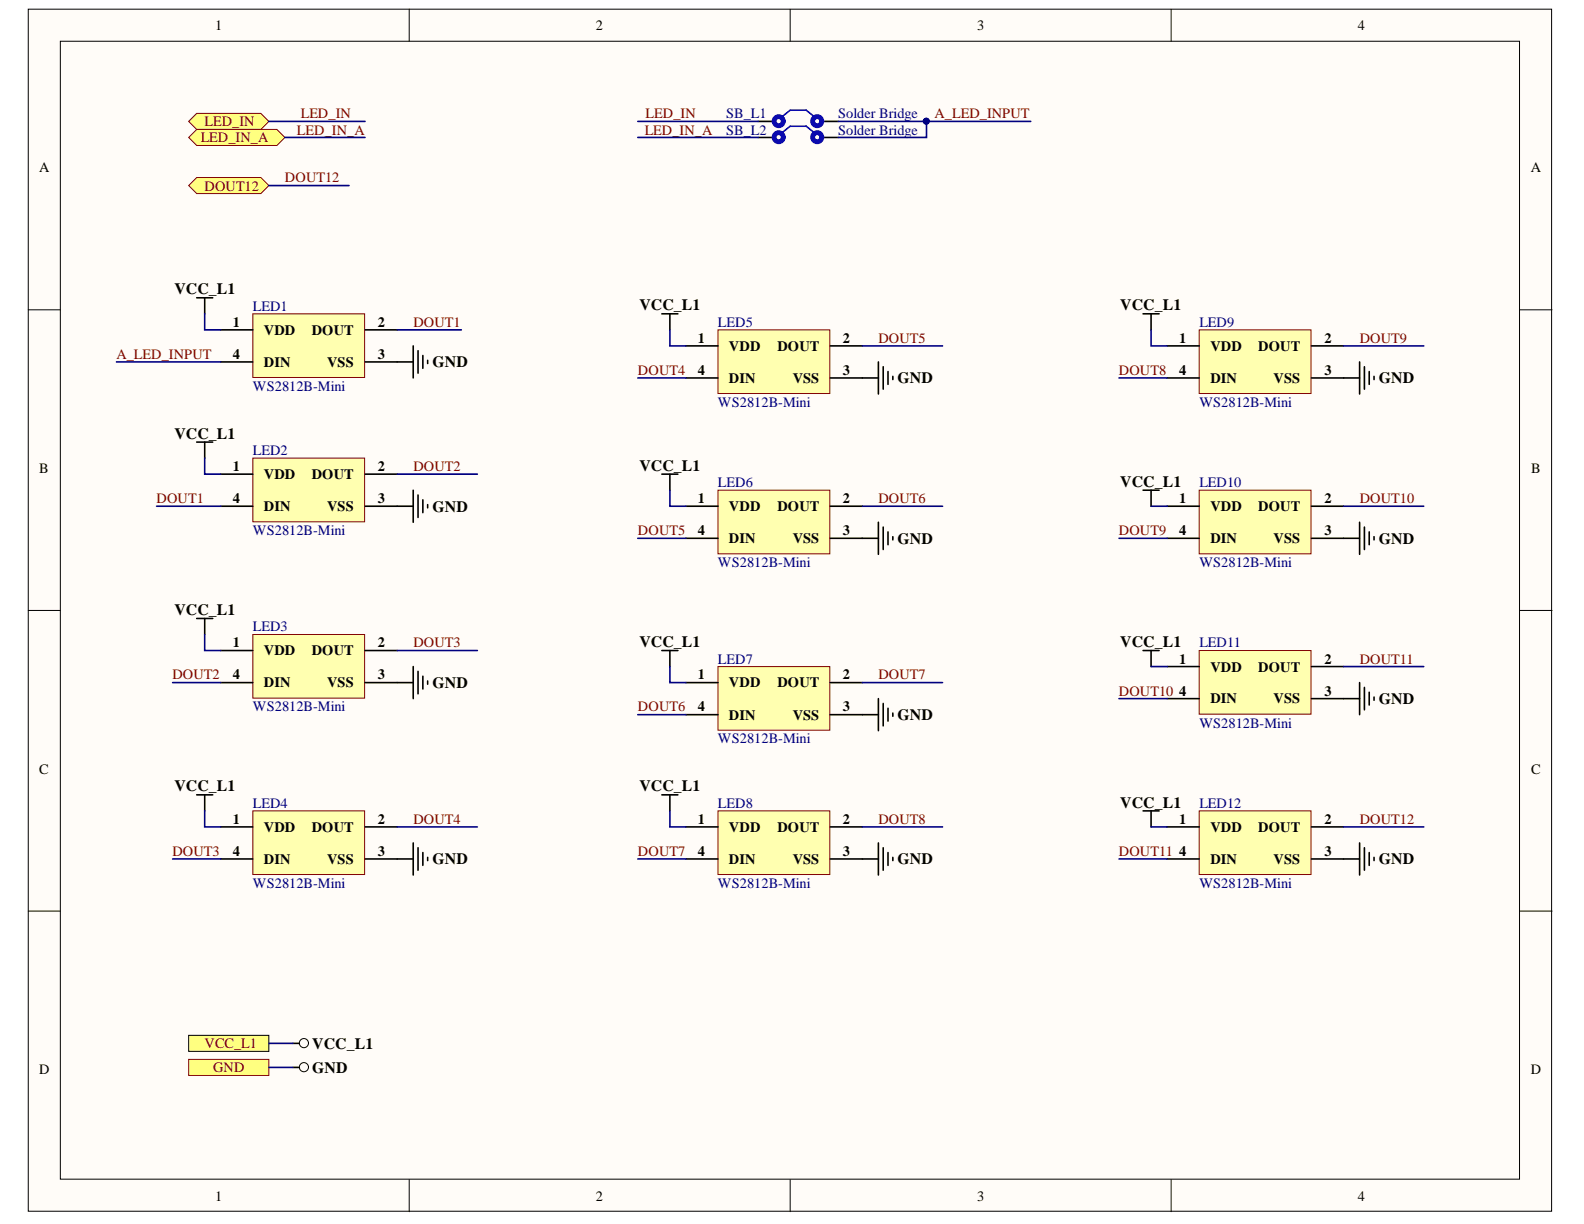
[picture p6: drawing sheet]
<svg xmlns="http://www.w3.org/2000/svg" width="279mm" height="216mm" viewBox="0 0 279 216" stroke-linecap="round" stroke-linejoin="round" font-family="sans-serif">
<g fill="#fffcf8" stroke="#000" stroke-width=".18">
<path d="M5 1.6h268.7v212h-268.7z"/>
<path d="M10.6 7.3h257.4v200.7h-257.4z"/>
</g>
<path d="M72.2 1.6v5.7M139.4 1.6v5.7M206.6 1.6v5.7M5 54.6h5.6M268.1 54.6h5.7M5 107.7h5.6M268.1 107.7h5.7M5 160.7h5.6M268.1 160.7h5.7M72.2 208.1v5.6M139.4 208.1v5.6M206.6 208.1v5.6" fill="none" stroke="#000" stroke-width=".18"/>
<path d="M126.6 143h19.8v11.3h-19.8z" fill="#ffffb0" stroke="#800000" stroke-width=".18"/>
<path d="M116.7 140.2h2.9M118.2 140.2v2.8M121 145.9h5.6M121 151.5h5.6M146.5 145.9h5.6M146.5 151.5h8.4M154.9 148.7v5.6M155.8 149.5v4M156.6 150.4v2.2M157.5 151.2v.6" fill="none" stroke="#000" stroke-width=".28"/>
<path d="M44.6 55.4h19.7v11.2h-19.7z" fill="#ffffb0" stroke="#800000" stroke-width=".18"/>
<path d="M34.7 52.5h2.8M36.1 52.5v2.9M38.9 58.2h5.7M64.4 58.2h5.7M38.9 63.8h5.7M64.4 63.8h8.5M72.9 61v5.7M73.7 61.9v3.9M74.6 62.7v2.3M75.4 63.6v.5" fill="none" stroke="#000" stroke-width=".28"/>
<path d="M44.6 80.8h19.7v11.2h-19.7z" fill="#ffffb0" stroke="#800000" stroke-width=".18"/>
<path d="M34.7 78h2.8M36.1 78v2.8M38.9 83.6h5.7M38.9 89.3h5.7M64.4 83.6h5.7M64.4 89.3h8.5M72.9 86.5v5.6M73.7 87.3v4M74.6 88.2v2.2M75.4 89v.6" fill="none" stroke="#000" stroke-width=".28"/>
<path d="M44.6 111.9h19.7v11.2h-19.7z" fill="#ffffb0" stroke="#800000" stroke-width=".18"/>
<path d="M34.7 109.1h2.8M36.1 109.1v2.8M38.9 114.7h5.7M64.4 114.7h5.7M72.9 117.6v5.6M73.7 118.4v4M74.6 119.3v2.2M38.9 120.4h5.7M64.4 120.4h8.5M75.4 120.1v.6" fill="none" stroke="#000" stroke-width=".28"/>
<path d="M44.6 143h19.7v11.3h-19.7z" fill="#ffffb0" stroke="#800000" stroke-width=".18"/>
<path d="M34.7 140.2h2.8M36.1 140.2v2.8M38.9 145.9h5.7M38.9 151.5h5.7M64.4 145.9h5.7M64.4 151.5h8.5M72.9 148.7v5.6M73.7 149.5v4M74.6 150.4v2.2M75.4 151.2v.6" fill="none" stroke="#000" stroke-width=".28"/>
<path d="M126.6 58.2h19.8v11.2h-19.8z" fill="#ffffb0" stroke="#800000" stroke-width=".18"/>
<path d="M116.7 55.4h2.9M118.2 55.4v2.8M121 61h5.6M121 66.7h5.6M146.5 61h5.6M146.5 66.7h8.4M154.9 63.8v5.7M155.8 64.7v3.9M156.6 65.5v2.3M157.5 66.4v.6" fill="none" stroke="#000" stroke-width=".28"/>
<path d="M126.6 86.5h19.8v11.2h-19.8z" fill="#ffffb0" stroke="#800000" stroke-width=".18"/>
<path d="M116.7 83.6h2.9M118.2 83.6v2.9M121 89.3h5.6M121 94.9h5.6M146.5 89.3h5.6M146.5 94.9h8.4M154.9 92.1v5.7M155.8 93v3.9M156.6 93.8v2.3M157.5 94.7v.5" fill="none" stroke="#000" stroke-width=".28"/>
<path d="M126.6 117.6h19.8v11.2h-19.8z" fill="#ffffb0" stroke="#800000" stroke-width=".18"/>
<path d="M116.7 114.7h2.9M118.2 114.7v2.9M121 120.4h5.6M121 126.1h5.6M146.5 120.4h5.6M146.5 126.1h8.4M154.9 123.2v5.7M155.8 124.1v3.9M156.6 124.9v2.3M157.5 125.8v.5" fill="none" stroke="#000" stroke-width=".28"/>
<g fill="#ffff80" stroke="#800000" stroke-width=".18">
<path d="M33.3 32.7l1.4-1.4h11.3l1.4 1.4-1.4 1.4h-11.3z" fill-rule="evenodd"/>
<path d="M33.3 21.4l1.4-1.4h11.3l1.4 1.4-1.4 1.4h-11.3z" fill-rule="evenodd"/>
</g>
<path d="M211.5 58.2h19.7v11.2h-19.7z" fill="#ffffb0" stroke="#800000" stroke-width=".18"/>
<path d="M201.6 55.4h2.9M203 55.4v2.8M205.9 61h5.6M205.9 66.7h5.6M231.3 61h5.7M231.3 66.7h8.5M239.8 63.8v5.7M240.7 64.7v3.9M241.5 65.5v2.3M242.4 66.4v.6" fill="none" stroke="#000" stroke-width=".28"/>
<path d="M211.5 86.5h19.7v11.2h-19.7z" fill="#ffffb0" stroke="#800000" stroke-width=".18"/>
<path d="M201.6 86.5h2.9M203 86.5v2.8M205.9 89.3h5.6M205.9 94.9h5.6M231.3 89.3h5.7M231.3 94.9h8.5M239.8 92.1v5.7M240.7 93v3.9M241.5 93.8v2.3M242.4 94.7v.5" fill="none" stroke="#000" stroke-width=".28"/>
<path d="M211.5 114.7h19.7v11.3h-19.7z" fill="#ffffb0" stroke="#800000" stroke-width=".18"/>
<path d="M201.6 114.7h2.9M203 114.7v2.9M205.9 117.6h5.6M231.3 117.6h5.7M205.9 123.2h5.6M231.3 123.2h8.5M239.8 120.4v5.7M240.7 121.3v3.9M241.5 122.1v2.3M242.4 122.9v.6" fill="none" stroke="#000" stroke-width=".28"/>
<path d="M211.5 143h19.7v11.3h-19.7z" fill="#ffffb0" stroke="#800000" stroke-width=".18"/>
<path d="M201.6 143h2.9M203 143v2.9M205.9 145.9h5.6M205.9 151.5h5.6M231.3 145.9h5.7M231.3 151.5h8.5M239.8 148.7v5.6M240.7 149.5v4M241.5 150.4v2.2M242.4 151.2v.6" fill="none" stroke="#000" stroke-width=".28"/>
<path d="M33.3 182.6h14.1v2.9h-14.1z" fill-rule="evenodd" fill="#ffff80" stroke="#000" stroke-width=".18"/>
<circle cx="53.6" cy="184" r=".81" fill="none" stroke="#000" stroke-width=".18"/>
<path d="M51.7 184h1.1" fill="none" stroke="#000" stroke-width=".28"/>
<path d="M33.3 186.9h14.1v2.8h-14.1z" fill-rule="evenodd" fill="#ffff80" stroke="#800000" stroke-width=".18"/>
<circle cx="53.6" cy="188.2" r=".81" fill="none" stroke="#000" stroke-width=".18"/>
<path d="M51.7 188.3h1.1" fill="none" stroke="#000" stroke-width=".28"/>
<path d="M33.3 24.2l1.4-1.4h14.1l1.5 1.4-1.5 1.5h-14.1z" fill-rule="evenodd" fill="#ffff80" stroke="#800000" stroke-width=".18"/>
<path d="M133.7 21.4h2.8M133.7 24.2h2.8M145 21.4h2.9M145 24.2h2.9" fill="none" stroke="#000" stroke-width=".28"/>
<g fill="none" stroke="#00f" stroke-width=".85">
<circle cx="137.4" cy="24.2" r=".81"/>
<circle cx="137.4" cy="21.4" r=".81"/>
<circle cx="144.1" cy="24.2" r=".81"/>
<circle cx="144.1" cy="21.4" r=".81"/>
</g>
<path d="M138 20.6l1.4-1.2h2.8l1.4 1.2M138 23.4l1.4-1.1h2.8l1.4 1.1" fill="none" stroke="#00f" stroke-width=".28"/>
<g fill="none" stroke="#000080" stroke-width=".28">
<path d="M47.4 21.4h17M47.4 32.7h14.2M50.3 24.2h14.1M112.5 21.4h21.2M112.5 24.2h21.2M147.9 21.4h33.9M163.4 21.4v2.8h-15.5M36.1 55.4v2.8h2.8M70.1 58.2h11.3M118.2 58.2v2.8h2.8M203 58.2v2.8h2.9M20.5 63.8h18.4"/>
<path d="M112.5 66.7h8.5M152.1 61h14.2M197.4 66.7h8.5M237 61h14.1M27.6 89.3h11.3M36.1 80.8v2.8h2.8M70.1 83.6h14.1M112.5 94.9h8.5M118.2 86.5v2.8h2.8M152.1 89.3h14.2M197.4 94.9h8.5M203 89.3h2.9"/>
<path d="M237 89.3h14.1M36.1 111.9v2.8h2.8M70.1 114.7h14.1M118.2 117.6v2.8h2.8M203 117.6h2.9M237 117.6h14.1M30.4 120.4h8.5M112.5 126.1h8.5M152.1 120.4h14.2M197.4 123.2h8.5M30.4 151.5h8.5M36.1 143v2.9h2.8"/>
<path d="M70.1 145.9h14.1M112.5 151.5h8.5M118.2 143v2.9h2.8M152.1 145.9h14.2M197.4 151.5h8.5M203 145.9h2.9M237 145.9h14.1M47.4 184h4.3M47.4 188.3h4.3"/>
</g>
<circle cx="163.4" cy="21.4" r=".52" fill="#000080" stroke="#000080" stroke-width=".18"/>
<g font-size="2.8">
<text x="30.8" y="51.9">VCC_L1</text>
<text x="112.8" y="54.7">VCC_L1</text>
<text x="197.6" y="54.7">VCC_L1</text>
<text x="76.3" y="64.8">GND</text>
<text x="158.3" y="67.6">GND</text>
<text x="243.2" y="67.6">GND</text>
<text x="30.8" y="77.4">VCC_L1</text>
<text x="112.8" y="83">VCC_L1</text>
<text x="197.6" y="85.9">VCC_L1</text>
<text x="76.3" y="90.3">GND</text>
<text x="158.3" y="95.9">GND</text>
<text x="243.2" y="95.9">GND</text>
<text x="30.8" y="108.5">VCC_L1</text>
<text x="112.8" y="114.2">VCC_L1</text>
<text x="197.6" y="114.2">VCC_L1</text>
<text x="76.3" y="121.3">GND</text>
<text x="243.2" y="124.2">GND</text>
<text x="158.3" y="127">GND</text>
<text x="30.8" y="139.6">VCC_L1</text>
<text x="112.8" y="139.6">VCC_L1</text>
<text x="197.6" y="142.5">VCC_L1</text>
<text x="76.3" y="152.4">GND</text>
<text x="158.3" y="152.4">GND</text>
<text x="243.2" y="152.4">GND</text>
<text x="55.1" y="185">VCC_L1</text>
<text x="55.1" y="189.2">GND</text>
</g>
<g font-size="2.5">
<text x="37.9" y="5.3">1</text>
<text x="105.1" y="5.3">2</text>
<text x="172.4" y="5.3">3</text>
<text x="239.5" y="5.3">4</text>
<text x="6.9" y="30.4">A</text>
<text x="270" y="30.4">A</text>
<text x="41.1" y="57.6">1</text>
<text x="46.6" y="59">VDD</text>
<text x="55" y="59">DOUT</text>
<text x="66.7" y="57.6">2</text>
<text x="41.1" y="63.3">4</text>
<text x="46.6" y="64.7">DIN</text>
<text x="57.7" y="64.7">VSS</text>
<text x="66.7" y="63.3">3</text>
<text x="123.1" y="60.5">1</text>
<text x="128.6" y="61.9">VDD</text>
<text x="137.1" y="61.9">DOUT</text>
<text x="148.7" y="60.5">2</text>
<text x="208" y="60.5">1</text>
<text x="213.5" y="61.9">VDD</text>
<text x="221.9" y="61.9">DOUT</text>
<text x="233.6" y="60.5">2</text>
<text x="123.1" y="66.1">4</text>
<text x="128.6" y="67.6">DIN</text>
<text x="139.8" y="67.6">VSS</text>
<text x="148.7" y="66.1">3</text>
<text x="208" y="66.1">4</text>
<text x="213.5" y="67.6">DIN</text>
<text x="224.6" y="67.6">VSS</text>
<text x="233.6" y="66.1">3</text>
<text x="6.9" y="83.4">B</text>
<text x="41.1" y="83.1">1</text>
<text x="66.7" y="83.1">2</text>
<text x="270.1" y="83.4">B</text>
<text x="41.1" y="88.8">4</text>
<text x="46.6" y="84.5">VDD</text>
<text x="55" y="84.5">DOUT</text>
<text x="66.7" y="88.8">3</text>
<text x="123.1" y="88.8">1</text>
<text x="148.7" y="88.8">2</text>
<text x="208" y="88.8">1</text>
<text x="233.6" y="88.8">2</text>
<text x="46.6" y="90.2">DIN</text>
<text x="57.7" y="90.2">VSS</text>
<text x="123.1" y="94.4">4</text>
<text x="128.6" y="90.2">VDD</text>
<text x="128.6" y="95.8">DIN</text>
<text x="137.1" y="90.2">DOUT</text>
<text x="139.8" y="95.8">VSS</text>
<text x="148.7" y="94.4">3</text>
<text x="208" y="94.4">4</text>
<text x="213.5" y="90.2">VDD</text>
<text x="213.5" y="95.8">DIN</text>
<text x="221.9" y="90.2">DOUT</text>
<text x="224.6" y="95.8">VSS</text>
<text x="233.6" y="94.4">3</text>
<text x="41.1" y="114.2">1</text>
<text x="41.1" y="119.8">4</text>
<text x="46.6" y="115.6">VDD</text>
<text x="55" y="115.6">DOUT</text>
<text x="66.7" y="114.2">2</text>
<text x="66.7" y="119.8">3</text>
<text x="123.1" y="119.8">1</text>
<text x="148.7" y="119.8">2</text>
<text x="208" y="117">1</text>
<text x="213.5" y="118.5">VDD</text>
<text x="221.9" y="118.5">DOUT</text>
<text x="233.6" y="117">2</text>
<text x="46.6" y="121.3">DIN</text>
<text x="57.7" y="121.3">VSS</text>
<text x="123.1" y="125.5">4</text>
<text x="128.6" y="121.3">VDD</text>
<text x="137.1" y="121.3">DOUT</text>
<text x="148.7" y="125.5">3</text>
<text x="208" y="122.7">4</text>
<text x="213.5" y="124.1">DIN</text>
<text x="224.6" y="124.1">VSS</text>
<text x="233.6" y="122.7">3</text>
<text x="128.6" y="126.9">DIN</text>
<text x="139.8" y="126.9">VSS</text>
<text x="6.9" y="136.5">C</text>
<text x="270.1" y="136.5">C</text>
<text x="41.1" y="145.3">1</text>
<text x="46.6" y="146.7">VDD</text>
<text x="55" y="146.7">DOUT</text>
<text x="66.7" y="145.3">2</text>
<text x="123.1" y="145.3">1</text>
<text x="128.6" y="146.7">VDD</text>
<text x="137.1" y="146.7">DOUT</text>
<text x="148.7" y="145.3">2</text>
<text x="208" y="145.3">1</text>
<text x="213.5" y="146.7">VDD</text>
<text x="221.9" y="146.7">DOUT</text>
<text x="233.6" y="145.3">2</text>
<text x="41.1" y="151">4</text>
<text x="46.6" y="152.3">DIN</text>
<text x="57.7" y="152.3">VSS</text>
<text x="66.7" y="151">3</text>
<text x="123.1" y="151">4</text>
<text x="128.6" y="152.3">DIN</text>
<text x="139.8" y="152.3">VSS</text>
<text x="148.7" y="151">3</text>
<text x="208" y="151">4</text>
<text x="213.5" y="152.3">DIN</text>
<text x="224.6" y="152.3">VSS</text>
<text x="233.6" y="151">3</text>
<text x="6.9" y="189.5">D</text>
<text x="270" y="189.5">D</text>
<text x="37.9" y="211.8">1</text>
<text x="105.1" y="211.8">2</text>
<text x="172.4" y="211.8">3</text>
<text x="239.5" y="211.8">4</text>
</g>
<g font-size="2.5" fill="#800000">
<text x="36.1" y="22.3">LED_IN</text>
<text x="52.4" y="23.7">LED_IN_A</text>
<text x="53.1" y="20.9">LED_IN</text>
<text x="113.7" y="23.7">LED_IN_A</text>
<text x="113.9" y="20.9">LED_IN</text>
<text x="164.8" y="20.9">A_LED_INPUT</text>
<text x="35.4" y="25.1">LED_IN_A</text>
<text x="36.1" y="33.6">DOUT12</text>
<text x="50.3" y="32.2">DOUT12</text>
<text x="72.9" y="57.6">DOUT1</text>
<text x="20.5" y="63.3">A_LED_INPUT</text>
<text x="154.9" y="60.5">DOUT5</text>
<text x="239.9" y="60.5">DOUT9</text>
<text x="112.5" y="66.1">DOUT4</text>
<text x="197.4" y="66.1">DOUT8</text>
<text x="72.9" y="83.1">DOUT2</text>
<text x="27.6" y="88.8">DOUT1</text>
<text x="154.9" y="88.8">DOUT6</text>
<text x="239.9" y="88.8">DOUT10</text>
<text x="112.5" y="94.4">DOUT5</text>
<text x="197.4" y="94.4">DOUT9</text>
<text x="30.4" y="119.8">DOUT2</text>
<text x="72.9" y="114.2">DOUT3</text>
<text x="154.9" y="119.8">DOUT7</text>
<text x="239.9" y="117">DOUT11</text>
<text x="112.5" y="125.5">DOUT6</text>
<text x="197.4" y="122.7">DOUT10</text>
<text x="72.9" y="145.3">DOUT4</text>
<text x="154.9" y="145.3">DOUT8</text>
<text x="239.9" y="145.3">DOUT12</text>
<text x="30.4" y="151">DOUT3</text>
<text x="112.5" y="151">DOUT7</text>
<text x="197.4" y="151">DOUT11</text>
<text x="36.1" y="184.9">VCC_L1</text>
<text x="37.6" y="189.2">GND</text>
</g>
<g font-size="2.5" fill="#000080">
<text x="128.1" y="20.9">SB_L1</text>
<text x="128.1" y="23.7">SB_L2</text>
<text x="147.8" y="20.9">Solder Bridge</text>
<text x="147.8" y="23.7">Solder Bridge</text>
<text x="44.6" y="54.8">LED1</text>
<text x="126.6" y="57.6">LED5</text>
<text x="211.6" y="57.6">LED9</text>
<text x="44.6" y="68.9">WS2812B-Mini</text>
<text x="126.6" y="71.8">WS2812B-Mini</text>
<text x="211.6" y="71.8">WS2812B-Mini</text>
<text x="44.6" y="80.2">LED2</text>
<text x="126.6" y="85.9">LED6</text>
<text x="211.6" y="85.9">LED10</text>
<text x="44.6" y="94.4">WS2812B-Mini</text>
<text x="126.6" y="100.1">WS2812B-Mini</text>
<text x="211.6" y="100.1">WS2812B-Mini</text>
<text x="44.6" y="111.4">LED3</text>
<text x="126.6" y="117">LED7</text>
<text x="211.6" y="114.2">LED11</text>
<text x="44.6" y="125.5">WS2812B-Mini</text>
<text x="126.6" y="131.1">WS2812B-Mini</text>
<text x="211.6" y="128.4">WS2812B-Mini</text>
<text x="44.6" y="142.5">LED4</text>
<text x="126.6" y="142.5">LED8</text>
<text x="211.6" y="142.5">LED12</text>
<text x="44.6" y="156.6">WS2812B-Mini</text>
<text x="126.6" y="156.6">WS2812B-Mini</text>
<text x="211.6" y="156.6">WS2812B-Mini</text>
</g>
</svg>
